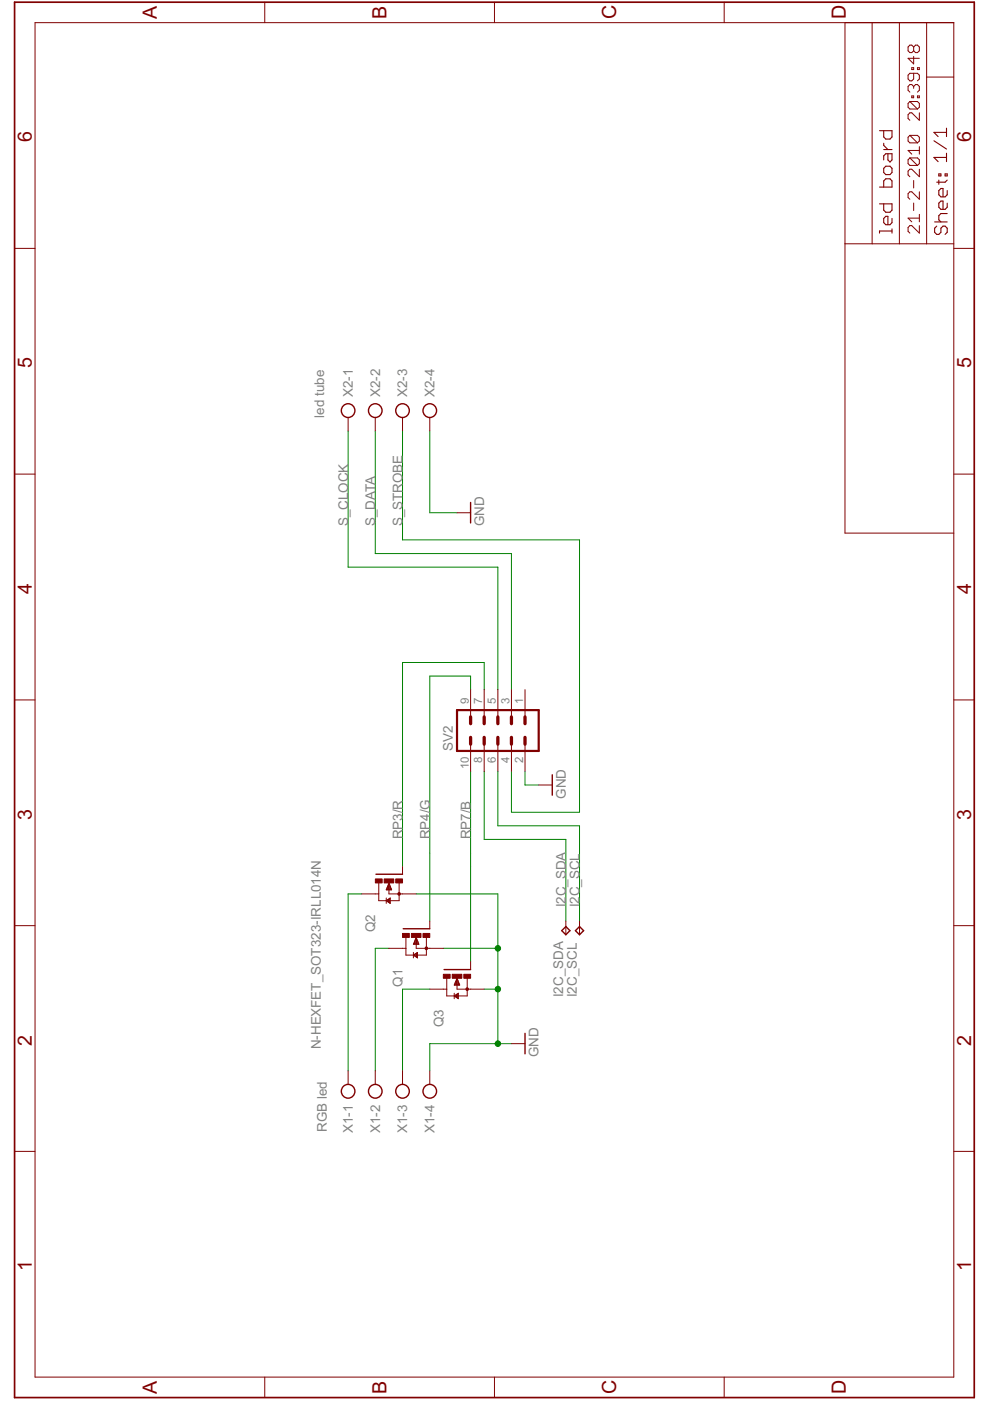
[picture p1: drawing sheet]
<svg xmlns="http://www.w3.org/2000/svg" width="210mm" height="297mm" viewBox="0 0 210 297" stroke-linecap="round" stroke-linejoin="round" font-family="sans-serif">
<g fill="#008000" stroke="#008000" stroke-width=".21">
<path d="M91.1 221.3v5.7z"/>
<path d="M91.1 221.3h14.5z"/>
<path d="M105.6 221.3h2.8z"/>
<path d="M102.7 209.7h2.9z"/>
<path d="M105.6 209.7v11.6z"/>
<path d="M88.2 189.5h17.4z"/>
<path d="M105.6 189.5v11.6z"/>
<path d="M105.6 201.1v8.6z"/>
<path d="M94 201.1h11.6z"/>
<path d="M91.1 91.4v17.3z"/>
<path d="M91.1 108.7h5.8z"/>
<path d="M111.3 163.5v2.9z"/>
<path d="M111.3 166.4h2.9z"/>
<path d="M85.3 209.7v17.3z"/>
<path d="M85.3 209.7h5.8z"/>
<path d="M79.6 201.1v25.9z"/>
<path d="M79.6 201.1h2.9z"/>
<path d="M73.8 189.5v37.5z"/>
<path d="M73.8 189.5h2.9z"/>
<path d="M99.8 183.7v20.2z"/>
<path d="M99.8 180.9v2.8z"/>
<path d="M99.8 163.5v17.4z"/>
<path d="M91.1 180.9v14.4z"/>
<path d="M99.8 143.3v2.9z"/>
<path d="M91.1 143.3h8.7z"/>
<path d="M91.1 143.3v37.6z"/>
<path d="M85.3 180.9v2.8z"/>
<path d="M85.3 140.5v40.4z"/>
<path d="M85.3 140.5h17.4z"/>
<path d="M102.7 140.5v5.7z"/>
<path d="M105.6 120.2v26z"/>
<path d="M73.8 120.2h31.8z"/>
<path d="M73.8 91.4v28.8z"/>
<path d="M108.4 117.4v28.8z"/>
<path d="M79.6 117.4h28.8z"/>
<path d="M79.6 91.4v26z"/>
<path d="M108.4 163.5v8.7z"/>
<path d="M108.4 172.2h14.5z"/>
<path d="M122.9 114.5v57.7z"/>
<path d="M85.3 114.5h37.6z"/>
<path d="M85.3 91.4v23.1z"/>
<path d="M102.7 163.5v14.5z"/>
<path d="M102.7 178h17.3z"/>
<path d="M120 178v17.3z"/>
<path d="M105.6 163.5v11.6z"/>
<path d="M105.6 175.1h17.3z"/>
<path d="M122.9 175.1v17.3z"/>
<path d="M122.9 192.4v2.9z"/>
<circle cx="105.5" cy="221.3" r=".58"/>
<circle cx="105.5" cy="209.7" r=".58"/>
<circle cx="105.5" cy="201.1" r=".58"/>
</g>
<g fill="#800000" stroke="#800000" stroke-width=".21">
<path d="M196.5 4.8h5.7z"/>
<path d="M190.7 4.8h5.8z"/>
<path d="M184.9 4.8h5.8z"/>
<path d="M179.2 4.8h5.7z"/>
<path d="M179.2 113h23z"/>
<path d="M179.2 51.7v61.3z"/>
<path d="M179.2 4.8v46.9z"/>
<path d="M196.5 16.3h5.7z"/>
<path d="M196.5 4.8v11.5z"/>
<path d="M196.5 16.3v35.4z"/>
<path d="M196.5 51.7h5.7z"/>
<path d="M190.7 51.7h5.8z"/>
<path d="M190.7 4.8v46.9z"/>
<path d="M184.9 51.7h5.8z"/>
<path d="M184.9 4.8v46.9z"/>
<path d="M179.2 51.7h5.7z"/>
<path d="M194.9 47.8v1.6z"/>
<path d="M193.3 47.8l1.6 1.6z"/>
<path d="M192.9 47.8h.4z"/>
<path d="M192.9 47.8l-.4 .4z"/>
<path d="M192.5 48.2v.8z"/>
<path d="M192.5 49l.4 .4z"/>
<path d="M192.5 46.2l.8 .8z"/>
<path d="M192.5 46.2h2.4z"/>
<path d="M194.9 45.4v1.6z"/>
<path d="M193.7 43.1v1.5z"/>
<path d="M194.9 40.7v1.5z"/>
<path d="M193.3 40.7l1.6 1.5z"/>
<path d="M192.9 40.7h.4z"/>
<path d="M192.9 40.7l-.4 .4z"/>
<path d="M192.5 41.1v.8z"/>
<path d="M192.5 41.9l.4 .3z"/>
<path d="M193.7 38.3v1.6z"/>
<path d="M194.9 35.9v1.6z"/>
<path d="M193.3 35.9l1.6 1.6z"/>
<path d="M192.9 35.9h.4z"/>
<path d="M192.9 35.9l-.4 .4z"/>
<path d="M192.5 36.3v.8z"/>
<path d="M192.5 37.1l.4 .4z"/>
<path d="M192.9 35.1h1.6z"/>
<path d="M192.5 34.7l.4 .4z"/>
<path d="M192.5 33.9v.8z"/>
<path d="M192.9 33.5l-.4 .4z"/>
<path d="M192.9 33.5h1.6z"/>
<path d="M194.5 33.5l.4 .4z"/>
<path d="M194.9 33.9v.8z"/>
<path d="M194.5 35.1l.4-.4z"/>
<path d="M192.9 33.5l1.6 1.6z"/>
<path d="M192.5 31.9l.8 .8z"/>
<path d="M192.5 31.9h2.4z"/>
<path d="M194.9 31.1v1.6z"/>
<path d="M192.9 30.3h1.6z"/>
<path d="M192.5 29.9l.4 .4z"/>
<path d="M192.5 29.1v.8z"/>
<path d="M192.9 28.7l-.4 .4z"/>
<path d="M192.9 28.7h1.6z"/>
<path d="M194.5 28.7l.4 .4z"/>
<path d="M194.9 29.1v.8z"/>
<path d="M194.5 30.3l.4-.4z"/>
<path d="M192.9 28.7l1.6 1.6z"/>
<path d="M194.9 23.9v1.6z"/>
<path d="M193.3 23.9l1.6 1.6z"/>
<path d="M192.9 23.9h.4z"/>
<path d="M192.9 23.9l-.4 .4z"/>
<path d="M192.5 24.3v.8z"/>
<path d="M192.5 25.1l.4 .4z"/>
<path d="M192.9 23.1h1.6z"/>
<path d="M192.5 22.7l.4 .4z"/>
<path d="M192.5 21.9v.8z"/>
<path d="M192.9 21.5l-.4 .4z"/>
<path d="M192.9 21.5h1.6z"/>
<path d="M194.5 21.5l.4 .4z"/>
<path d="M194.9 21.9v.8z"/>
<path d="M194.5 23.1l.4-.4z"/>
<path d="M192.9 21.5l1.6 1.6z"/>
<path d="M193.3 20.3v.4z"/>
<path d="M193.3 20.3h.4z"/>
<path d="M193.7 20.3v.4z"/>
<path d="M193.3 20.7h.4z"/>
<path d="M194.5 20.3v.4z"/>
<path d="M194.5 20.3h.4z"/>
<path d="M194.9 20.3v.4z"/>
<path d="M194.5 20.7h.4z"/>
<path d="M192.5 19.1l.4 .4z"/>
<path d="M192.5 18.3v.8z"/>
<path d="M192.9 17.9l-.4 .4z"/>
<path d="M192.9 17.9h.4z"/>
<path d="M193.3 17.9l.4 .4z"/>
<path d="M193.7 18.3v.4z"/>
<path d="M193.7 18.3l.4-.4z"/>
<path d="M194.1 17.9h.4z"/>
<path d="M194.5 17.9l.4 .4z"/>
<path d="M194.9 18.3v.8z"/>
<path d="M194.9 19.1l-.4 .4z"/>
<path d="M194.5 17.1l.4-.4z"/>
<path d="M194.9 15.9v.8z"/>
<path d="M194.5 15.5l.4 .4z"/>
<path d="M192.9 15.5h1.6z"/>
<path d="M192.9 15.5l-.4 .4z"/>
<path d="M192.5 15.9v.8z"/>
<path d="M192.5 16.7l.4 .4z"/>
<path d="M192.9 17.1h.4z"/>
<path d="M193.3 17.1l.4-.4z"/>
<path d="M193.7 15.5v1.2z"/>
<path d="M193.3 14.4v.4z"/>
<path d="M193.3 14.4h.4z"/>
<path d="M193.7 14.4v.4z"/>
<path d="M193.3 14.8h.4z"/>
<path d="M194.5 14.4v.4z"/>
<path d="M194.5 14.4h.4z"/>
<path d="M194.9 14.4v.4z"/>
<path d="M194.5 14.8h.4z"/>
<path d="M192.5 12.4h2.4z"/>
<path d="M192.5 12.4l1.2 1.1z"/>
<path d="M193.7 12v1.5z"/>
<path d="M192.5 10.8l.4 .4z"/>
<path d="M192.5 10v.8z"/>
<path d="M192.9 9.6l-.4 .4z"/>
<path d="M192.9 9.6h.4z"/>
<path d="M193.3 9.6l.4 .4z"/>
<path d="M193.7 10l.4-.4z"/>
<path d="M194.1 9.6h.4z"/>
<path d="M194.5 9.6l.4 .4z"/>
<path d="M194.9 10v.8z"/>
<path d="M194.5 11.2l.4-.4z"/>
<path d="M194.1 11.2h.4z"/>
<path d="M193.7 10.8l.4 .4z"/>
<path d="M193.3 11.2l.4-.4z"/>
<path d="M192.9 11.2h.4z"/>
<path d="M193.7 10v.8z"/>
<path d="M7.4 292h194.8z"/>
<path d="M56.1 292v4.3z"/>
<path d="M104.8 292v4.3z"/>
<path d="M153.5 292v4.3z"/>
<path d="M202.2 4.8v287.2z"/>
<path d="M202.2 244.1h4.4z"/>
<path d="M202.2 196.3h4.4z"/>
<path d="M202.2 148.4h4.4z"/>
<path d="M202.2 100.5h4.4z"/>
<path d="M202.2 52.7h4.4z"/>
<path d="M7.4 4.8h194.8z"/>
<path d="M56.1 .5v4.3z"/>
<path d="M104.8 .5v4.3z"/>
<path d="M153.5 .5v4.3z"/>
<path d="M7.4 4.8v287.2z"/>
<path d="M3.1 244.1h4.3z"/>
<path d="M3.1 196.3h4.3z"/>
<path d="M3.1 148.4h4.3z"/>
<path d="M3.1 100.5h4.3z"/>
<path d="M3.1 52.7h4.3z"/>
<path d="M73.8 227v2.9z"/>
<path d="M79.6 227v2.9z"/>
<path d="M85.3 227v2.9z"/>
<path d="M91.1 227v2.9z"/>
<path d="M108.4 221.3h2.9z"/>
<path d="M82.5 201.1h2.8z"/>
<path d="M91.1 201.1h2.9z"/>
<path d="M91.1 195.3v1.6z"/>
<path d="M85.3 201.1h.8z"/>
<path d="M88.2 201.1h2.2z"/>
<path d="M90.4 198.8v2.3z"/>
<path d="M90.4 201.1h.7z"/>
<path d="M88.2 200v1.1z"/>
<path d="M88.2 198.8l.6 1.4z"/>
<path d="M87.7 200.2h1.1z"/>
<path d="M88.2 198.8l-.5 1.4z"/>
<path d="M88.7 200v.2z"/>
<path d="M88.6 199.6v.6z"/>
<path d="M88.4 199.3v.9z"/>
<path d="M88.3 198.9v1.3z"/>
<path d="M88.2 198.9v1.3z"/>
<path d="M88 199.3v.9z"/>
<path d="M87.9 199.6v.6z"/>
<path d="M87.7 200v.2z"/>
<path d="M87.7 202.5l.8-.6z"/>
<path d="M88.5 201.9v1.2z"/>
<path d="M87.7 202.5l.8 .6z"/>
<path d="M88.4 202v1z"/>
<path d="M88.3 202.1v.8z"/>
<path d="M88.2 202.2v.6z"/>
<path d="M88 202.3v.5z"/>
<path d="M87.9 202.4v.2z"/>
<path d="M87.7 201.9v.6z"/>
<path d="M87.7 202.5v.6z"/>
<path d="M86.1 201.1v1.4z"/>
<path d="M86.1 198.8v2.3z"/>
<path d="M86.1 202.5h1.6z"/>
<path d="M88.4 202.5h2z"/>
<path d="M90.4 201.1v1.4z"/>
<path d="M76.7 189.5h2.9z"/>
<path d="M85.3 189.5h2.9z"/>
<path d="M85.3 183.7v1.7z"/>
<path d="M79.6 189.5h.7z"/>
<path d="M82.5 189.5h2.1z"/>
<path d="M84.6 187.2v2.3z"/>
<path d="M84.6 189.5h.7z"/>
<path d="M82.5 188.5v1z"/>
<path d="M82.5 187.2l.5 1.5z"/>
<path d="M81.9 188.7h1.1z"/>
<path d="M82.5 187.2l-.6 1.5z"/>
<path d="M82.9 188.4v.3z"/>
<path d="M82.8 188v.7z"/>
<path d="M82.6 187.7v1z"/>
<path d="M82.5 187.3v1.4z"/>
<path d="M82.4 187.5v1.2z"/>
<path d="M82.2 187.8v.9z"/>
<path d="M82.1 188.2v.5z"/>
<path d="M81.9 188.5v.2z"/>
<path d="M81.9 191l.8-.6z"/>
<path d="M82.7 190.4v1.1z"/>
<path d="M81.9 191l.8 .5z"/>
<path d="M82.6 190.5v1z"/>
<path d="M82.5 190.5v.9z"/>
<path d="M82.4 190.6v.7z"/>
<path d="M82.2 190.7v.5z"/>
<path d="M82.1 190.8v.3z"/>
<path d="M81.9 190.4v.6z"/>
<path d="M81.9 191v.5z"/>
<path d="M80.3 189.5v1.5z"/>
<path d="M80.3 187.2v2.3z"/>
<path d="M80.3 191h1.6z"/>
<path d="M82.6 191h2z"/>
<path d="M84.6 189.5v1.5z"/>
<path d="M91.1 209.7h2.9z"/>
<path d="M99.8 209.7h2.9z"/>
<path d="M99.8 203.9v1.7z"/>
<path d="M94 209.7h.7z"/>
<path d="M96.9 209.7h2.2z"/>
<path d="M99.1 207.4v2.3z"/>
<path d="M99.1 209.7h.7z"/>
<path d="M96.9 208.7v1z"/>
<path d="M96.9 207.4l.6 1.5z"/>
<path d="M96.3 208.9h1.2z"/>
<path d="M96.9 207.4l-.6 1.5z"/>
<path d="M97.3 208.6v.3z"/>
<path d="M97.2 208.2v.7z"/>
<path d="M97.1 207.9v1z"/>
<path d="M96.9 207.5v1.4z"/>
<path d="M96.8 207.7v1.2z"/>
<path d="M96.6 208v.9z"/>
<path d="M96.5 208.4v.5z"/>
<path d="M96.3 211.2l.9-.6z"/>
<path d="M97.2 210.6v1.2z"/>
<path d="M96.3 211.2l.9 .6z"/>
<path d="M97.1 210.7v1z"/>
<path d="M96.9 210.8v.8z"/>
<path d="M96.8 210.8v.7z"/>
<path d="M96.6 210.9v.5z"/>
<path d="M96.5 211v.3z"/>
<path d="M96.3 210.6v.6z"/>
<path d="M96.3 211.2v.6z"/>
<path d="M94.7 209.7v1.5z"/>
<path d="M94.7 207.4v2.3z"/>
<path d="M94.7 211.2h1.6z"/>
<path d="M97 211.2h2.1z"/>
<path d="M99.1 209.7v1.5z"/>
<path d="M73.8 88.5v2.9z"/>
<path d="M79.6 88.5v2.9z"/>
<path d="M85.3 88.5v2.9z"/>
<path d="M91.1 88.5v2.9z"/>
<path d="M96.9 108.7h2.9z"/>
<path d="M111.3 146.2v5.8z"/>
<path d="M108.4 146.2v5.8z"/>
<path d="M105.6 146.2v5.8z"/>
<path d="M111.3 157.8v5.7z"/>
<path d="M108.4 157.8v5.7z"/>
<path d="M105.6 157.8v5.7z"/>
<path d="M102.7 146.2v5.8z"/>
<path d="M99.8 146.2v5.8z"/>
<path d="M102.7 157.8v5.7z"/>
<path d="M99.8 157.8v5.7z"/>
<path d="M114.2 166.4h2.9z"/>
<path d="M120 195.3v2.9z"/>
<path d="M122.9 195.3v2.9z"/>
</g>
<g fill="#800000" stroke="#800000" stroke-width=".23">
<path d="M186.5 49v.4z"/>
<path d="M186.5 49h2.6z"/>
<path d="M189.1 48.5v.9z"/>
<path d="M189.1 46.3v.9z"/>
<path d="M189.1 47.2l-.4 .4z"/>
<path d="M187.8 47.6h.9z"/>
<path d="M187.4 47.2l.4 .4z"/>
<path d="M187.4 46.3v.9z"/>
<path d="M187.4 46.3l.4-.4z"/>
<path d="M187.8 45.9h.5z"/>
<path d="M188.3 45.9v1.7z"/>
<path d="M186.5 43.2h2.6z"/>
<path d="M189.1 43.2v1.4z"/>
<path d="M189.1 44.6l-.4 .4z"/>
<path d="M187.8 45h.9z"/>
<path d="M187.4 44.6l.4 .4z"/>
<path d="M187.4 43.2v1.4z"/>
<path d="M186.5 39.7h2.6z"/>
<path d="M189.1 38.4v1.3z"/>
<path d="M188.7 37.9l.4 .5z"/>
<path d="M187.8 37.9h.9z"/>
<path d="M187.8 37.9l-.4 .5z"/>
<path d="M187.4 38.4v1.3z"/>
<path d="M189.1 35.7v.9z"/>
<path d="M188.7 35.2l.4 .5z"/>
<path d="M187.8 35.2h.9z"/>
<path d="M187.8 35.2l-.4 .5z"/>
<path d="M187.4 35.7v.9z"/>
<path d="M187.4 36.6l.4 .4z"/>
<path d="M187.8 37h.9z"/>
<path d="M189.1 36.6l-.4 .4z"/>
<path d="M187.4 33v.9z"/>
<path d="M187.4 33l.4-.4z"/>
<path d="M187.8 32.6h1.3z"/>
<path d="M189.1 32.6v1.3z"/>
<path d="M189.1 33.9l-.4 .5z"/>
<path d="M188.3 33.9l.4 .5z"/>
<path d="M188.3 32.6v1.3z"/>
<path d="M187.4 31.7h1.7z"/>
<path d="M187.4 30.8l.9 .9z"/>
<path d="M187.4 30.4v.4z"/>
<path d="M186.5 27.7h2.6z"/>
<path d="M189.1 27.7v1.3z"/>
<path d="M189.1 29l-.4 .5z"/>
<path d="M187.8 29.5h.9z"/>
<path d="M187.4 29l.4 .5z"/>
<path d="M187.4 27.7v1.3z"/>
<path d="M198 33.4l.9 .9z"/>
<path d="M198 33.4h2.7z"/>
<path d="M200.7 32.5v1.8z"/>
<path d="M198 29.8l2.7 1.8z"/>
<path d="M198 28.1l.9 .9z"/>
<path d="M198 28.1h2.7z"/>
<path d="M200.7 27.2v1.8z"/>
<path d="M198.6 47.9l-.4 .5z"/>
<path d="M198.2 48.4v.9z"/>
<path d="M198.2 49.3l.4 .4z"/>
<path d="M198.6 49.7h.5z"/>
<path d="M199.5 49.3l-.4 .4z"/>
<path d="M199.5 48.4v.9z"/>
<path d="M199.5 48.4l.4-.5z"/>
<path d="M199.9 47.9h.5z"/>
<path d="M200.4 47.9l.4 .5z"/>
<path d="M200.8 48.4v.9z"/>
<path d="M200.8 49.3l-.4 .4z"/>
<path d="M198.2 47.1h2.6z"/>
<path d="M199.1 46.6l.4 .5z"/>
<path d="M199.1 45.7v.9z"/>
<path d="M199.5 45.3l-.4 .4z"/>
<path d="M199.5 45.3h1.3z"/>
<path d="M200.8 43.1v.8z"/>
<path d="M200.8 43.9l-.4 .5z"/>
<path d="M199.5 44.4h.9z"/>
<path d="M199.1 43.9l.4 .5z"/>
<path d="M199.1 43.1v.8z"/>
<path d="M199.5 42.6l-.4 .5z"/>
<path d="M199.5 42.6h.4z"/>
<path d="M199.9 42.6v1.8z"/>
<path d="M200.8 40.4v.9z"/>
<path d="M200.8 41.3l-.4 .4z"/>
<path d="M199.5 41.7h.9z"/>
<path d="M199.1 41.3l.4 .4z"/>
<path d="M199.1 40.4v.9z"/>
<path d="M199.1 40.4l.4-.4z"/>
<path d="M199.5 40h.4z"/>
<path d="M199.9 40v1.7z"/>
<path d="M198.6 38.6h1.8z"/>
<path d="M200.4 38.6l.4-.4z"/>
<path d="M199.1 38.2v.9z"/>
<path d="M199.1 36.9v.4z"/>
<path d="M199.1 36.9h.4z"/>
<path d="M199.5 36.9v.4z"/>
<path d="M199.1 37.3h.4z"/>
<path d="M200.4 36.9v.4z"/>
<path d="M200.4 36.9h.4z"/>
<path d="M200.8 36.9v.4z"/>
<path d="M200.4 37.3h.4z"/>
</g>
<g fill="#800000" stroke="#800000" stroke-width=".36">
<path d="M3.1 296.3h203.5z"/>
<path d="M206.6 .5v295.8z"/>
<path d="M3.1 .5h203.5z"/>
<path d="M3.1 .5v295.8z"/>
</g>
<g fill="none" stroke="#800000" stroke-width=".3">
<circle cx="73.8" cy="87.1" r="1.45"/>
<circle cx="79.6" cy="87.1" r="1.45"/>
<circle cx="85.3" cy="87.1" r="1.45"/>
<circle cx="91.1" cy="87.1" r="1.45"/>
<circle cx="73.8" cy="231.4" r="1.45"/>
<circle cx="79.6" cy="231.4" r="1.45"/>
<circle cx="85.3" cy="231.4" r="1.45"/>
<circle cx="91.1" cy="231.4" r="1.45"/>
</g>
<g fill="#800000" stroke="#800000" stroke-width=".3">
<path d="M111.3 219.1v4.3z"/>
<path d="M85.5 196.9h5.6z"/>
<path d="M79.7 185.4h5.6z"/>
<path d="M94.1 205.6h5.7z"/>
<path d="M99.8 106.5v4.4z"/>
<path d="M117.1 164.3v4.3z"/>
<path d="M120.8 197.3l-.8 .9z"/>
<path d="M119.1 197.3l.9 .9z"/>
<path d="M120 196.4l-.9 .9z"/>
<path d="M120 196.4l.8 .9z"/>
<path d="M123.7 197.3l-.8 .9z"/>
<path d="M122 197.3l.9 .9z"/>
<path d="M122 197.3l.9-.9z"/>
<path d="M122.9 196.4l.8 .9z"/>
</g>
<g fill="#800000" stroke="#800000" stroke-width=".21">
<path d="M89.7 197.9h1.4v.9h-1.4z"/>
<path d="M85.3 197.9h1.5v.9h-1.5z"/>
<path d="M87.2 197.9h2.1v.9h-2.1z"/>
<path d="M83.9 186.4h1.4v.8h-1.4z"/>
<path d="M79.6 186.4h1.4v.8h-1.4z"/>
<path d="M81.4 186.4h2.1v.8h-2.1z"/>
<path d="M98.3 206.6h1.5v.8h-1.5z"/>
<path d="M94 206.6h1.4v.8h-1.4z"/>
<path d="M95.9 206.6h2v.8h-2z"/>
</g>
<g fill="none" stroke="#800000" stroke-width=".47">
<circle cx="84.6" cy="189.5" r=".16"/>
<circle cx="90.4" cy="201.1" r=".16"/>
<circle cx="99" cy="209.7" r=".16"/>
</g>
<g fill="#800000" stroke="#800000" stroke-width=".47">
<path d="M114.2 150.6v8.6z"/>
<path d="M96.9 159.2h17.3z"/>
<path d="M96.9 150.6h17.3z"/>
<path d="M96.9 150.6v8.6z"/>
</g>
<g fill="#800000" stroke="#800000" stroke-width=".7">
<path d="M105.6 152v1.4z"/>
<path d="M108.4 152v1.4z"/>
<path d="M111.3 152v1.4z"/>
<path d="M105.6 156.3v1.5z"/>
<path d="M108.4 156.3v1.5z"/>
<path d="M111.3 156.3v1.5z"/>
<path d="M99.8 152v1.4z"/>
<path d="M102.7 152v1.4z"/>
<path d="M99.8 156.3v1.5z"/>
<path d="M102.7 156.3v1.5z"/>
</g>
<g font-size="4.7" fill="#800000">
<text x="33.3" y="4.1" transform="rotate(-90 33.3 4.1)">A</text>
<text x="82" y="4.1" transform="rotate(-90 82 4.1)">B</text>
<text x="130.7" y="4.1" transform="rotate(-90 130.7 4.1)">C</text>
<text x="179.4" y="4.1" transform="rotate(-90 179.4 4.1)">D</text>
<text x="6.7" y="30.2" transform="rotate(-90 6.7 30.2)">6</text>
<text x="205.9" y="30.2" transform="rotate(-90 205.9 30.2)">6</text>
<text x="6.7" y="78.1" transform="rotate(-90 6.7 78.1)">5</text>
<text x="205.9" y="78.1" transform="rotate(-90 205.9 78.1)">5</text>
<text x="6.7" y="125.9" transform="rotate(-90 6.7 125.9)">4</text>
<text x="205.9" y="125.9" transform="rotate(-90 205.9 125.9)">4</text>
<text x="6.7" y="173.8" transform="rotate(-90 6.7 173.8)">3</text>
<text x="205.9" y="173.8" transform="rotate(-90 205.9 173.8)">3</text>
<text x="6.7" y="221.7" transform="rotate(-90 6.7 221.7)">2</text>
<text x="205.9" y="221.7" transform="rotate(-90 205.9 221.7)">2</text>
<text x="6.7" y="269.5" transform="rotate(-90 6.7 269.5)">1</text>
<text x="205.9" y="269.5" transform="rotate(-90 205.9 269.5)">1</text>
<text x="33.3" y="295.6" transform="rotate(-90 33.3 295.6)">A</text>
<text x="82" y="295.6" transform="rotate(-90 82 295.6)">B</text>
<text x="130.7" y="295.6" transform="rotate(-90 130.7 295.6)">C</text>
<text x="179.4" y="295.6" transform="rotate(-90 179.4 295.6)">D</text>
</g>
<g font-size="3.2" fill="#808080">
<text x="68.7" y="88.5" transform="rotate(-90 68.7 88.5)">led tube</text>
<text x="74.8" y="84.2" transform="rotate(-90 74.8 84.2)">X2-1</text>
<text x="80.6" y="84.2" transform="rotate(-90 80.6 84.2)">X2-2</text>
<text x="86.4" y="84.2" transform="rotate(-90 86.4 84.2)">X2-3</text>
<text x="92.1" y="84.2" transform="rotate(-90 92.1 84.2)">X2-4</text>
<text x="73.8" y="111.6" transform="rotate(-90 73.8 111.6)">S_CLOCK</text>
<text x="79.6" y="111.6" transform="rotate(-90 79.6 111.6)">S_DATA</text>
<text x="85.3" y="111.6" transform="rotate(-90 85.3 111.6)">S_STROBE</text>
<text x="102.7" y="111.6" transform="rotate(-90 102.7 111.6)">GND</text>
<text x="96" y="159.2" transform="rotate(-90 96 159.2)">SV2</text>
<text x="120" y="169.3" transform="rotate(-90 120 169.3)">GND</text>
<text x="85.3" y="178" transform="rotate(-90 85.3 178)">RP3/R</text>
<text x="91.1" y="178" transform="rotate(-90 91.1 178)">RP4/G</text>
<text x="99.8" y="178" transform="rotate(-90 99.8 178)">RP7/B</text>
<text x="79.6" y="197.6" transform="rotate(-90 79.6 197.6)">Q2</text>
<text x="120" y="192.4" transform="rotate(-90 120 192.4)">I2C_SDA</text>
<text x="122.9" y="192.4" transform="rotate(-90 122.9 192.4)">I2C_SCL</text>
<text x="85.3" y="209.2" transform="rotate(-90 85.3 209.2)">Q1</text>
<text x="119.4" y="211.5" transform="rotate(-90 119.4 211.5)">I2C_SDA</text>
<text x="122.3" y="211.5" transform="rotate(-90 122.3 211.5)">I2C_SCL</text>
<text x="94" y="217.8" transform="rotate(-90 94 217.8)">Q3</text>
<text x="68" y="222.5" transform="rotate(-90 68 222.5)">N-HEXFET_SOT323-IRLL014N</text>
<text x="114.2" y="224.2" transform="rotate(-90 114.2 224.2)">GND</text>
<text x="69.3" y="240" transform="rotate(-90 69.3 240)">RGB led</text>
<text x="74.8" y="240.3" transform="rotate(-90 74.8 240.3)">X1-1</text>
<text x="80.6" y="240.3" transform="rotate(-90 80.6 240.3)">X1-2</text>
<text x="86.3" y="240.3" transform="rotate(-90 86.3 240.3)">X1-3</text>
<text x="92.1" y="240.3" transform="rotate(-90 92.1 240.3)">X1-4</text>
</g>
<g font-size="2.7" fill="#808080">
<text x="99.4" y="149.3" transform="rotate(-90 99.4 149.3)">9</text>
<text x="102.3" y="149.3" transform="rotate(-90 102.3 149.3)">7</text>
<text x="105.1" y="149.3" transform="rotate(-90 105.1 149.3)">5</text>
<text x="108" y="149.3" transform="rotate(-90 108 149.3)">3</text>
<text x="110.9" y="149.3" transform="rotate(-90 110.9 149.3)">1</text>
<text x="102.3" y="161.8" transform="rotate(-90 102.3 161.8)">8</text>
<text x="105.1" y="161.8" transform="rotate(-90 105.1 161.8)">6</text>
<text x="108" y="161.8" transform="rotate(-90 108 161.8)">4</text>
<text x="110.9" y="161.8" transform="rotate(-90 110.9 161.8)">2</text>
<text x="99.4" y="163.1" transform="rotate(-90 99.4 163.1)">10</text>
</g>
</svg>
